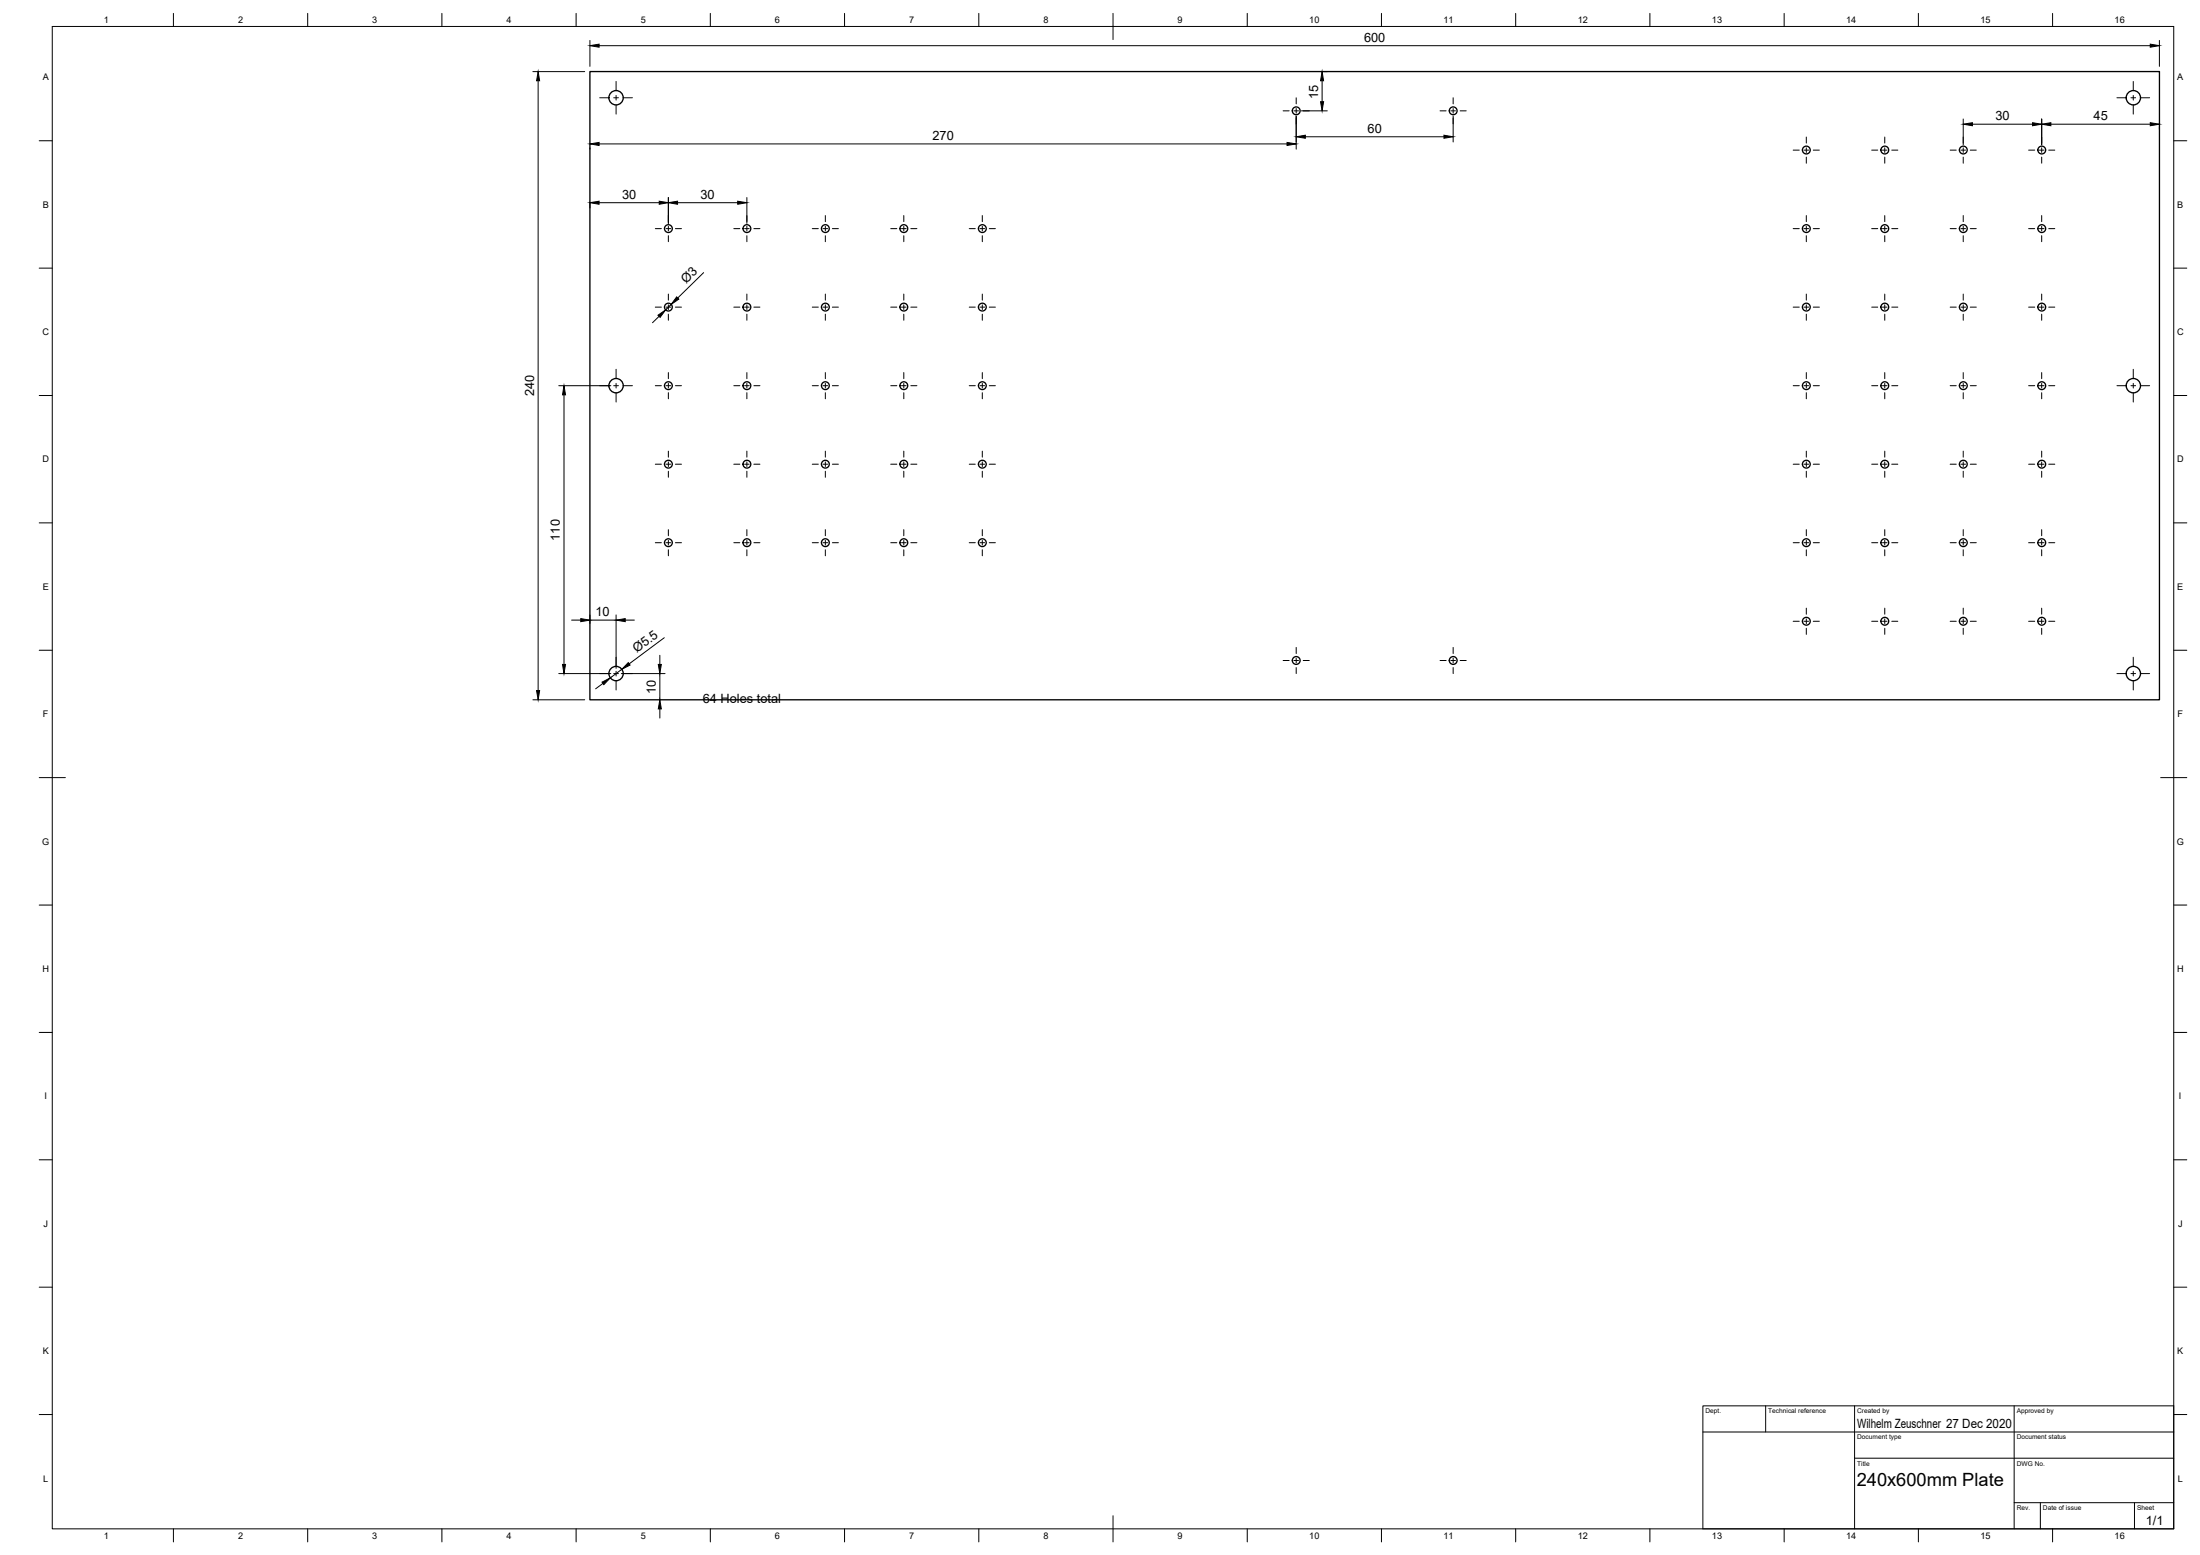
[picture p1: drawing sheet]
<svg xmlns="http://www.w3.org/2000/svg" width="841mm" height="594mm" viewBox="0 0 841 594" stroke-linecap="round" stroke-linejoin="round" font-family="sans-serif">
<!-- layer: Visible -->
<g fill="none" stroke="#000" stroke-width=".51">
<path d="M225.5 27.3h600v240h-600z"/>
<circle cx="235.5" cy="37.3" r="2.74"/>
<circle cx="815.5" cy="37.3" r="2.74"/>
<circle cx="495.5" cy="42.3" r="1.49"/>
<circle cx="555.5" cy="42.3" r="1.49"/>
<circle cx="690.5" cy="57.3" r="1.49"/>
<circle cx="720.5" cy="57.3" r="1.49"/>
<circle cx="750.5" cy="57.3" r="1.49"/>
<circle cx="780.5" cy="57.3" r="1.49"/>
<circle cx="255.5" cy="87.3" r="1.49"/>
<circle cx="285.5" cy="87.3" r="1.49"/>
<circle cx="315.5" cy="87.3" r="1.49"/>
<circle cx="345.5" cy="87.3" r="1.49"/>
<circle cx="375.5" cy="87.3" r="1.49"/>
<circle cx="690.5" cy="87.3" r="1.49"/>
<circle cx="720.5" cy="87.3" r="1.49"/>
<circle cx="750.5" cy="87.3" r="1.49"/>
<circle cx="780.5" cy="87.3" r="1.49"/>
<circle cx="255.5" cy="117.3" r="1.49"/>
<circle cx="285.5" cy="117.3" r="1.49"/>
<circle cx="315.5" cy="117.3" r="1.49"/>
<circle cx="345.5" cy="117.3" r="1.49"/>
<circle cx="375.5" cy="117.3" r="1.49"/>
<circle cx="690.5" cy="117.3" r="1.49"/>
<circle cx="720.5" cy="117.3" r="1.49"/>
<circle cx="750.5" cy="117.3" r="1.49"/>
<circle cx="780.5" cy="117.3" r="1.49"/>
<circle cx="235.5" cy="147.3" r="2.74"/>
<circle cx="255.5" cy="147.3" r="1.49"/>
<circle cx="285.5" cy="147.3" r="1.49"/>
<circle cx="315.5" cy="147.3" r="1.49"/>
<circle cx="345.5" cy="147.3" r="1.49"/>
<circle cx="375.5" cy="147.3" r="1.49"/>
<circle cx="690.5" cy="147.3" r="1.49"/>
<circle cx="720.5" cy="147.3" r="1.49"/>
<circle cx="750.5" cy="147.3" r="1.49"/>
<circle cx="780.5" cy="147.3" r="1.49"/>
<circle cx="815.5" cy="147.3" r="2.74"/>
<circle cx="255.5" cy="177.3" r="1.49"/>
<circle cx="285.5" cy="177.3" r="1.49"/>
<circle cx="315.5" cy="177.3" r="1.49"/>
<circle cx="345.5" cy="177.3" r="1.49"/>
<circle cx="375.5" cy="177.3" r="1.49"/>
<circle cx="690.5" cy="177.3" r="1.49"/>
<circle cx="720.5" cy="177.3" r="1.49"/>
<circle cx="750.5" cy="177.3" r="1.49"/>
<circle cx="780.5" cy="177.3" r="1.49"/>
<circle cx="255.5" cy="207.3" r="1.49"/>
<circle cx="285.5" cy="207.3" r="1.49"/>
<circle cx="315.5" cy="207.3" r="1.49"/>
<circle cx="345.5" cy="207.3" r="1.49"/>
<circle cx="375.5" cy="207.3" r="1.49"/>
<circle cx="690.5" cy="207.3" r="1.49"/>
<circle cx="720.5" cy="207.3" r="1.49"/>
<circle cx="750.5" cy="207.3" r="1.49"/>
<circle cx="780.5" cy="207.3" r="1.49"/>
<circle cx="690.5" cy="237.3" r="1.49"/>
<circle cx="720.5" cy="237.3" r="1.49"/>
<circle cx="750.5" cy="237.3" r="1.49"/>
<circle cx="780.5" cy="237.3" r="1.49"/>
<circle cx="235.5" cy="257.3" r="2.74"/>
<circle cx="495.5" cy="252.3" r="1.49"/>
<circle cx="555.5" cy="252.3" r="1.49"/>
<circle cx="815.5" cy="257.3" r="2.74"/>
</g>
<!-- layer: TitleBlock -->
<path d="M651 537.1h180v47h-180zM675 537.1v10M709 537.1v47M770 537.1v47M651 547.1h180M709 557.1h122M770 574.1h61M780 574.1v10M816 574.1v10" fill="none" stroke="#000" stroke-width=".38"/>
<!-- layer: Border -->
<g fill="none" stroke="#000" stroke-width=".38">
<path d="M20 10.1h811v574h-811zM66.3 5.1v5M117.6 5.1v5M168.9 5.1v5M220.2 5.1v5M271.5 5.1v5M322.9 5.1v5M374.2 5.1v5M425.5 5.1v10M476.8 5.1v5M528.1 5.1v5M579.4 5.1v5"/>
<path d="M630.7 5.1v5M682.1 5.1v5M733.4 5.1v5M784.7 5.1v5M15 53.8h5M831 53.8h5M15 102.4h5M831 102.4h5M15 151.1h5M831 151.1h5M15 199.8h5M831 199.8h5"/>
<path d="M15 248.4h5M831 248.4h5M15 297.1h10M826 297.1h10M15 345.8h5M831 345.8h5M15 394.4h5M831 394.4h5M15 443.1h5M831 443.1h5M15 491.8h5M831 491.8h5"/>
<path d="M15 540.4h5M831 540.4h5M425.5 579.1v10M66.3 584.1v5M117.6 584.1v5M168.9 584.1v5M220.2 584.1v5M271.5 584.1v5M322.9 584.1v5M374.2 584.1v5M476.8 584.1v5M528.1 584.1v5"/>
<path d="M579.4 584.1v5M630.7 584.1v5M682.1 584.1v5M733.4 584.1v5M784.7 584.1v5"/>
</g>
<!-- layer: Center Lines -->
<g fill="none" stroke="#000" stroke-width=".38">
<path d="M229.3 37.4h3.5M234.6 37.4h1.8M235.5 31.1v3.6M235.5 36.5v1.7M238.2 37.4h3.6M495.5 37.4v2.3M555.5 37.4v2.3M809.3 37.4h3.5M814.6 37.4h1.8M815.5 31.1v3.6M815.5 36.5v1.7M818.2 37.4h3.6"/>
<path d="M235.5 40v3.6M490.5 42.3h2.3M494.6 42.3h1.8M495.5 41.5v1.7M495.5 45v2.3M498.2 42.3h2.3M550.5 42.3h2.3M554.6 42.3h1.8M555.5 41.5v1.7M555.5 45v2.3M558.2 42.3h2.3M685.5 57.4h2.3"/>
<path d="M689.6 57.4h1.8M690.5 52.4v2.3M690.5 56.5v1.7M693.2 57.4h2.3M715.5 57.4h2.3M719.6 57.4h1.8M720.5 52.4v2.3M720.5 56.5v1.7M723.2 57.4h2.3M745.5 57.4h2.3M749.6 57.4h1.8M750.5 52.4v2.3"/>
<path d="M750.5 56.5v1.7M753.2 57.4h2.3M775.5 57.4h2.3M779.6 57.4h1.8M780.5 52.4v2.3M780.5 56.5v1.7M783.2 57.4h2.3M815.5 40v3.6M690.5 60v2.3M720.5 60v2.3M750.5 60v2.3M780.5 60v2.3"/>
<path d="M250.5 87.3h2.3M254.6 87.3h1.8M255.5 82.4v2.3M255.5 86.5v1.7M255.5 90v2.3M258.2 87.3h2.3M280.5 87.3h2.3M284.6 87.3h1.8M285.5 82.4v2.3M285.5 86.5v1.7M285.5 90v2.3M288.2 87.3h2.3"/>
<path d="M310.5 87.3h2.3M314.6 87.3h1.8M315.5 82.4v2.3M315.5 86.5v1.7M315.5 90v2.3M318.2 87.3h2.3M340.5 87.3h2.3M344.6 87.3h1.8M345.5 82.4v2.3M345.5 86.5v1.7M345.5 90v2.3M348.2 87.3h2.3"/>
<path d="M370.5 87.3h2.3M374.6 87.3h1.8M375.5 82.4v2.3M375.5 86.5v1.7M375.5 90v2.3M378.2 87.3h2.3M685.5 87.3h2.3M689.6 87.3h1.8M690.5 82.4v2.3M690.5 86.5v1.7M690.5 90v2.3M693.2 87.3h2.3"/>
<path d="M715.5 87.3h2.3M719.6 87.3h1.8M720.5 82.4v2.3M720.5 86.5v1.7M720.5 90v2.3M723.2 87.3h2.3M745.5 87.3h2.3M749.6 87.3h1.8M750.5 82.4v2.3M750.5 86.5v1.7M750.5 90v2.3M753.2 87.3h2.3"/>
<path d="M775.5 87.3h2.3M779.6 87.3h1.8M780.5 82.4v2.3M780.5 86.5v1.7M780.5 90v2.3M783.2 87.3h2.3M250.5 117.3h2.3M254.6 117.3h1.8M255.5 112.3v2.4M255.5 116.5v1.8M258.2 117.3h2.3M280.5 117.3h2.3"/>
<path d="M284.6 117.3h1.8M285.5 112.3v2.4M285.5 116.5v1.8M288.2 117.3h2.3M310.5 117.3h2.3M314.6 117.3h1.8M315.5 112.3v2.4M315.5 116.5v1.8M318.2 117.3h2.3M340.5 117.3h2.3M344.6 117.3h1.8M345.5 112.3v2.4"/>
<path d="M345.5 116.5v1.8M348.2 117.3h2.3M370.5 117.3h2.3M374.6 117.3h1.8M375.5 112.3v2.4M375.5 116.5v1.8M378.2 117.3h2.3M685.5 117.3h2.3M689.6 117.3h1.8M690.5 112.3v2.4M690.5 116.5v1.8M693.2 117.3h2.3"/>
<path d="M715.5 117.3h2.3M719.6 117.3h1.8M720.5 112.3v2.4M720.5 116.5v1.8M723.2 117.3h2.3M745.5 117.3h2.3M749.6 117.3h1.8M750.5 112.3v2.4M750.5 116.5v1.8M753.2 117.3h2.3M775.5 117.3h2.3M779.6 117.3h1.8"/>
<path d="M780.5 112.3v2.4M780.5 116.5v1.8M783.2 117.3h2.3M255.5 120v2.4M285.5 120v2.4M315.5 120v2.4M345.5 120v2.4M375.5 120v2.4M690.5 120v2.4M720.5 120v2.4M750.5 120v2.4M780.5 120v2.4"/>
<path d="M229.3 147.4h3.5M234.6 147.4h1.8M235.5 141.1v3.6M235.5 146.5v1.7M235.5 150v3.6M238.2 147.4h3.6M250.5 147.4h2.3M254.6 147.4h1.8M255.5 142.3v2.4M255.5 146.5v1.7M255.5 150v2.4M258.2 147.4h2.3"/>
<path d="M280.5 147.4h2.3M284.6 147.4h1.8M285.5 142.3v2.4M285.5 146.5v1.7M285.5 150v2.4M288.2 147.4h2.3M310.5 147.4h2.3M314.6 147.4h1.8M315.5 142.3v2.4M315.5 146.5v1.7M315.5 150v2.4M318.2 147.4h2.3"/>
<path d="M340.5 147.4h2.3M344.6 147.4h1.8M345.5 142.3v2.4M345.5 146.5v1.7M345.5 150v2.4M348.2 147.4h2.3M370.5 147.4h2.3M374.6 147.4h1.8M375.5 142.3v2.4M375.5 146.5v1.7M375.5 150v2.4M378.2 147.4h2.3"/>
<path d="M685.5 147.4h2.3M689.6 147.4h1.8M690.5 142.3v2.4M690.5 146.5v1.7M690.5 150v2.4M693.2 147.4h2.3M715.5 147.4h2.3M719.6 147.4h1.8M720.5 142.3v2.4M720.5 146.5v1.7M720.5 150v2.4M723.2 147.4h2.3"/>
<path d="M745.5 147.4h2.3M749.6 147.4h1.8M750.5 142.3v2.4M750.5 146.5v1.7M750.5 150v2.4M753.2 147.4h2.3M775.5 147.4h2.3M779.6 147.4h1.8M780.5 142.3v2.4M780.5 146.5v1.7M780.5 150v2.4M783.2 147.4h2.3"/>
<path d="M809.3 147.4h3.5M814.6 147.4h1.8M815.5 141.1v3.6M815.5 146.5v1.7M815.5 150v3.6M818.2 147.4h3.6M250.5 177.3h2.3M254.6 177.3h1.8M255.5 172.4v2.3M255.5 176.5v1.7M258.2 177.3h2.3M280.5 177.3h2.3"/>
<path d="M284.6 177.3h1.8M285.5 172.4v2.3M285.5 176.5v1.7M288.2 177.3h2.3M310.5 177.3h2.3M314.6 177.3h1.8M315.5 172.4v2.3M315.5 176.5v1.7M318.2 177.3h2.3M340.5 177.3h2.3M344.6 177.3h1.8M345.5 172.4v2.3"/>
<path d="M345.5 176.5v1.7M348.2 177.3h2.3M370.5 177.3h2.3M374.6 177.3h1.8M375.5 172.4v2.3M375.5 176.5v1.7M378.2 177.3h2.3M685.5 177.3h2.3M689.6 177.3h1.8M690.5 172.4v2.3M690.5 176.5v1.7M693.2 177.3h2.3"/>
<path d="M715.5 177.3h2.3M719.6 177.3h1.8M720.5 172.4v2.3M720.5 176.5v1.7M723.2 177.3h2.3M745.5 177.3h2.3M749.6 177.3h1.8M750.5 172.4v2.3M750.5 176.5v1.7M753.2 177.3h2.3M775.5 177.3h2.3M779.6 177.3h1.8"/>
<path d="M780.5 172.4v2.3M780.5 176.5v1.7M783.2 177.3h2.3M255.5 180v2.3M285.5 180v2.3M315.5 180v2.3M345.5 180v2.3M375.5 180v2.3M690.5 180v2.3M720.5 180v2.3M750.5 180v2.3M780.5 180v2.3"/>
<path d="M250.5 207.3h2.3M254.6 207.3h1.8M255.5 202.3v2.4M255.5 206.5v1.7M255.5 210v2.3M258.2 207.3h2.3M280.5 207.3h2.3M284.6 207.3h1.8M285.5 202.3v2.4M285.5 206.5v1.7M285.5 210v2.3M288.2 207.3h2.3"/>
<path d="M310.5 207.3h2.3M314.6 207.3h1.8M315.5 202.3v2.4M315.5 206.5v1.7M315.5 210v2.3M318.2 207.3h2.3M340.5 207.3h2.3M344.6 207.3h1.8M345.5 202.3v2.4M345.5 206.5v1.7M345.5 210v2.3M348.2 207.3h2.3"/>
<path d="M370.5 207.3h2.3M374.6 207.3h1.8M375.5 202.3v2.4M375.5 206.5v1.7M375.5 210v2.3M378.2 207.3h2.3M685.5 207.3h2.3M689.6 207.3h1.8M690.5 202.3v2.4M690.5 206.5v1.7M690.5 210v2.3M693.2 207.3h2.3"/>
<path d="M715.5 207.3h2.3M719.6 207.3h1.8M720.5 202.3v2.4M720.5 206.5v1.7M720.5 210v2.3M723.2 207.3h2.3M745.5 207.3h2.3M749.6 207.3h1.8M750.5 202.3v2.4M750.5 206.5v1.7M750.5 210v2.3M753.2 207.3h2.3"/>
<path d="M775.5 207.3h2.3M779.6 207.3h1.8M780.5 202.3v2.4M780.5 206.5v1.7M780.5 210v2.3M783.2 207.3h2.3M685.5 237.4h2.3M689.6 237.4h1.8M690.5 232.3v2.4M690.5 236.4v1.8M693.2 237.4h2.3M715.5 237.4h2.3"/>
<path d="M719.6 237.4h1.8M720.5 232.3v2.4M720.5 236.4v1.8M723.2 237.4h2.3M745.5 237.4h2.3M749.6 237.4h1.8M750.5 232.3v2.4M750.5 236.4v1.8M753.2 237.4h2.3M775.5 237.4h2.3M779.6 237.4h1.8M780.5 232.3v2.4"/>
<path d="M780.5 236.4v1.8M783.2 237.4h2.3M229.3 257.3h3.5M234.6 257.3h1.8M235.5 251.1v3.6M235.5 256.4v1.8M238.2 257.3h3.6M490.5 252.3h2.3M494.6 252.3h1.8M495.5 247.3v2.4M495.5 251.5v1.7M495.5 255v2.3"/>
<path d="M498.2 252.3h2.3M550.5 252.3h2.3M554.6 252.3h1.8M555.5 247.3v2.4M555.5 251.5v1.7M555.5 255v2.3M558.2 252.3h2.3M690.5 240v2.4M720.5 240v2.4M750.5 240v2.4M780.5 240v2.4M809.3 257.3h3.5"/>
<path d="M814.6 257.3h1.8M815.5 251.1v3.6M815.5 256.4v1.8M818.2 257.3h3.6M235.5 260v3.6M815.5 260v3.6"/>
</g>
<!-- layer: Dimensions -->
<g fill="none" stroke="#000" stroke-width=".38">
<path d="M225.5 15.4v10M229 17.5h593M825.5 15.4v10M203.7 27.4h19.8M205.7 30.9v232.9M505.4 30.9v8M506.1 27.4h1.3M225.5 56.5v.5M229 55h263M495.5 44.4v12.6M497.5 42.3h9.9M499 52.3h53"/>
<path d="M555.5 44.4v9.8M750.5 45.5v9.8M754 47.4h23M780.5 45.5v9.8M784 47.4h38M825.5 48.4v1.1M225.5 77.2v2.3M229 77.4h23M255.5 75.5v9.9M259 77.4h23M285.5 75.5v9.9M256.6 116.3l-2.2 2.1"/>
<path d="M269 104.2l-9.9 9.6M251.9 120.9l-2.5 2.4M213.6 147.4h19.9M215.6 150.8v103M218.5 236.9h3.5M225.5 234.9v3.3M225.5 236.9h10M235.5 234.9v20.4M239 236.9h3.5M213.6 257.3h19.9M237.5 257.3h16.7M237.7 255.7l-4.4 3.3"/>
<path d="M252.2 250.4v3.4M252.2 257.3v10M253.9 243.6l-13.4 10M203.7 267.3h19.8M230.5 261.1l-2.8 2.1M252.2 270.8v3.5"/>
</g>
<g fill="#000" stroke="#000" stroke-width=".38">
<path d="M225.5 17.5l3.5-.6v1.1zM822 16.9l3.5 .6-3.5 .5zM205.7 27.4l.6 3.5h-1.2zM504.8 38.9h1.2l-.6 3.4zM505.4 27.4l.6 3.5h-1.2zM225.5 55l3.5-.6v1.2zM492 54.4l3.5 .6-3.5 .6zM495.5 52.3l3.5-.6v1.1zM552 51.7l3.5 .6-3.5 .5zM750.5 47.4l3.5-.5v1.1zM777 46.9l3.5 .5-3.5 .6zM780.5 47.4l3.5-.5v1.1z"/>
<path d="M822 46.9l3.5 .5-3.5 .6zM225.5 77.4l3.5-.5v1.1zM252 76.9l3.5 .5-3.5 .6zM255.5 77.4l3.5-.5v1.1zM282 76.9l3.5 .5-3.5 .6zM258.7 113.4l.8 .9-2.9 2zM251.5 120.4l2.9-2-2.1 2.9zM215.6 147.4l.6 3.4h-1.2zM222 236.3l3.5 .6-3.5 .6zM235.5 236.9l3.5-.6v1.2zM215 253.8h1.2l-.6 3.5zM240.2 253.1l.7 1-3.2 1.6z"/>
<path d="M251.7 253.8h1.1l-.6 3.5zM205.1 263.8h1.2l-.6 3.5zM230.1 260.6l3.2-1.6-2.5 2.5zM252.2 267.3l.6 3.5h-1.1z"/>
</g>
<text font-size="7" x="709.8" y="567.6">240x600mm Plate</text>
<g font-size="4.9">
<text x="521.5" y="15.9">600</text>
<text x="503.9" y="37.7" transform="rotate(-90 503.9 37.7)">15</text>
<text x="762.8" y="45.9">30</text>
<text x="800.4" y="45.9">45</text>
<text x="356.5" y="53.4">270</text>
<text x="522.8" y="50.7">60</text>
<text x="237.8" y="75.9">30</text>
<text x="267.8" y="75.9">30</text>
<text x="262.3" y="108.4" transform="rotate(-44 262.3 108.4)">Ø3</text>
<text x="204.2" y="151.4" transform="rotate(-90 204.2 151.4)">240</text>
<text x="214.1" y="206.6" transform="rotate(-90 214.1 206.6)">110</text>
<text x="227.6" y="235.4">10</text>
<text x="243.4" y="249.4" transform="rotate(-37 243.4 249.4)">Ø5.5</text>
<text x="250.7" y="265.2" transform="rotate(-90 250.7 265.2)">10</text>
<text x="268.7" y="268.6">64 Holes total</text>
<text x="709.9" y="545.6">Wilhelm Zeuschner 27 Dec 2020</text>
<text x="820.3" y="582.8">1/1</text>
</g>
<g font-size="3.5">
<text x="39.7" y="8.9">1</text>
<text x="91" y="8.9">2</text>
<text x="142.3" y="8.8">3</text>
<text x="193.6" y="8.9">4</text>
<text x="244.9" y="8.8">5</text>
<text x="296.2" y="8.8">6</text>
<text x="347.6" y="8.8">7</text>
<text x="398.9" y="8.8">8</text>
<text x="450.2" y="8.8">9</text>
<text x="500.5" y="8.8">10</text>
<text x="551.8" y="8.9">11</text>
<text x="603.1" y="8.9">12</text>
<text x="654.5" y="8.8">13</text>
<text x="705.8" y="8.9">14</text>
<text x="757.1" y="8.8">15</text>
<text x="808.4" y="8.8">16</text>
<text x="16.3" y="30.7">A</text>
<text x="832.3" y="30.7">A</text>
<text x="16.3" y="79.3">B</text>
<text x="832.3" y="79.3">B</text>
<text x="16.2" y="128">C</text>
<text x="832.2" y="128">C</text>
<text x="16.2" y="176.7">D</text>
<text x="832.2" y="176.7">D</text>
<text x="16.3" y="225.4">E</text>
<text x="832.3" y="225.4">E</text>
<text x="16.4" y="274">F</text>
<text x="832.4" y="274">F</text>
<text x="16.1" y="322.7">G</text>
<text x="832.1" y="322.7">G</text>
<text x="16.2" y="371.3">H</text>
<text x="832.2" y="371.3">H</text>
<text x="17" y="420">I</text>
<text x="833" y="420">I</text>
<text x="16.6" y="468.7">J</text>
<text x="832.6" y="468.7">J</text>
<text x="16.3" y="517.3">K</text>
<text x="832.3" y="517.3">K</text>
<text x="16.5" y="566">L</text>
<text x="832.5" y="566">L</text>
<text x="39.7" y="587.8">1</text>
<text x="91" y="587.8">2</text>
<text x="142.3" y="587.8">3</text>
<text x="193.6" y="587.8">4</text>
<text x="244.9" y="587.8">5</text>
<text x="296.2" y="587.8">6</text>
<text x="347.6" y="587.8">7</text>
<text x="398.9" y="587.8">8</text>
<text x="450.2" y="587.8">9</text>
<text x="500.5" y="587.8">10</text>
<text x="551.8" y="587.8">11</text>
<text x="603.1" y="587.8">12</text>
<text x="654.5" y="587.8">13</text>
<text x="705.8" y="587.8">14</text>
<text x="757.1" y="587.8">15</text>
<text x="808.4" y="587.8">16</text>
</g>
<g font-size="2.5">
<text x="652" y="539.9">Dept.</text>
<text x="676" y="539.9">Technical reference</text>
<text x="710" y="539.9">Created by</text>
<text x="771" y="539.9">Approved by</text>
<text x="710" y="549.9">Document type</text>
<text x="771" y="549.9">Document status</text>
<text x="710" y="559.9">Title</text>
<text x="771" y="559.9">DWG No.</text>
<text x="771" y="576.9">Rev.</text>
<text x="781" y="576.9">Date of issue</text>
<text x="817" y="576.9">Sheet</text>
</g>
</svg>
